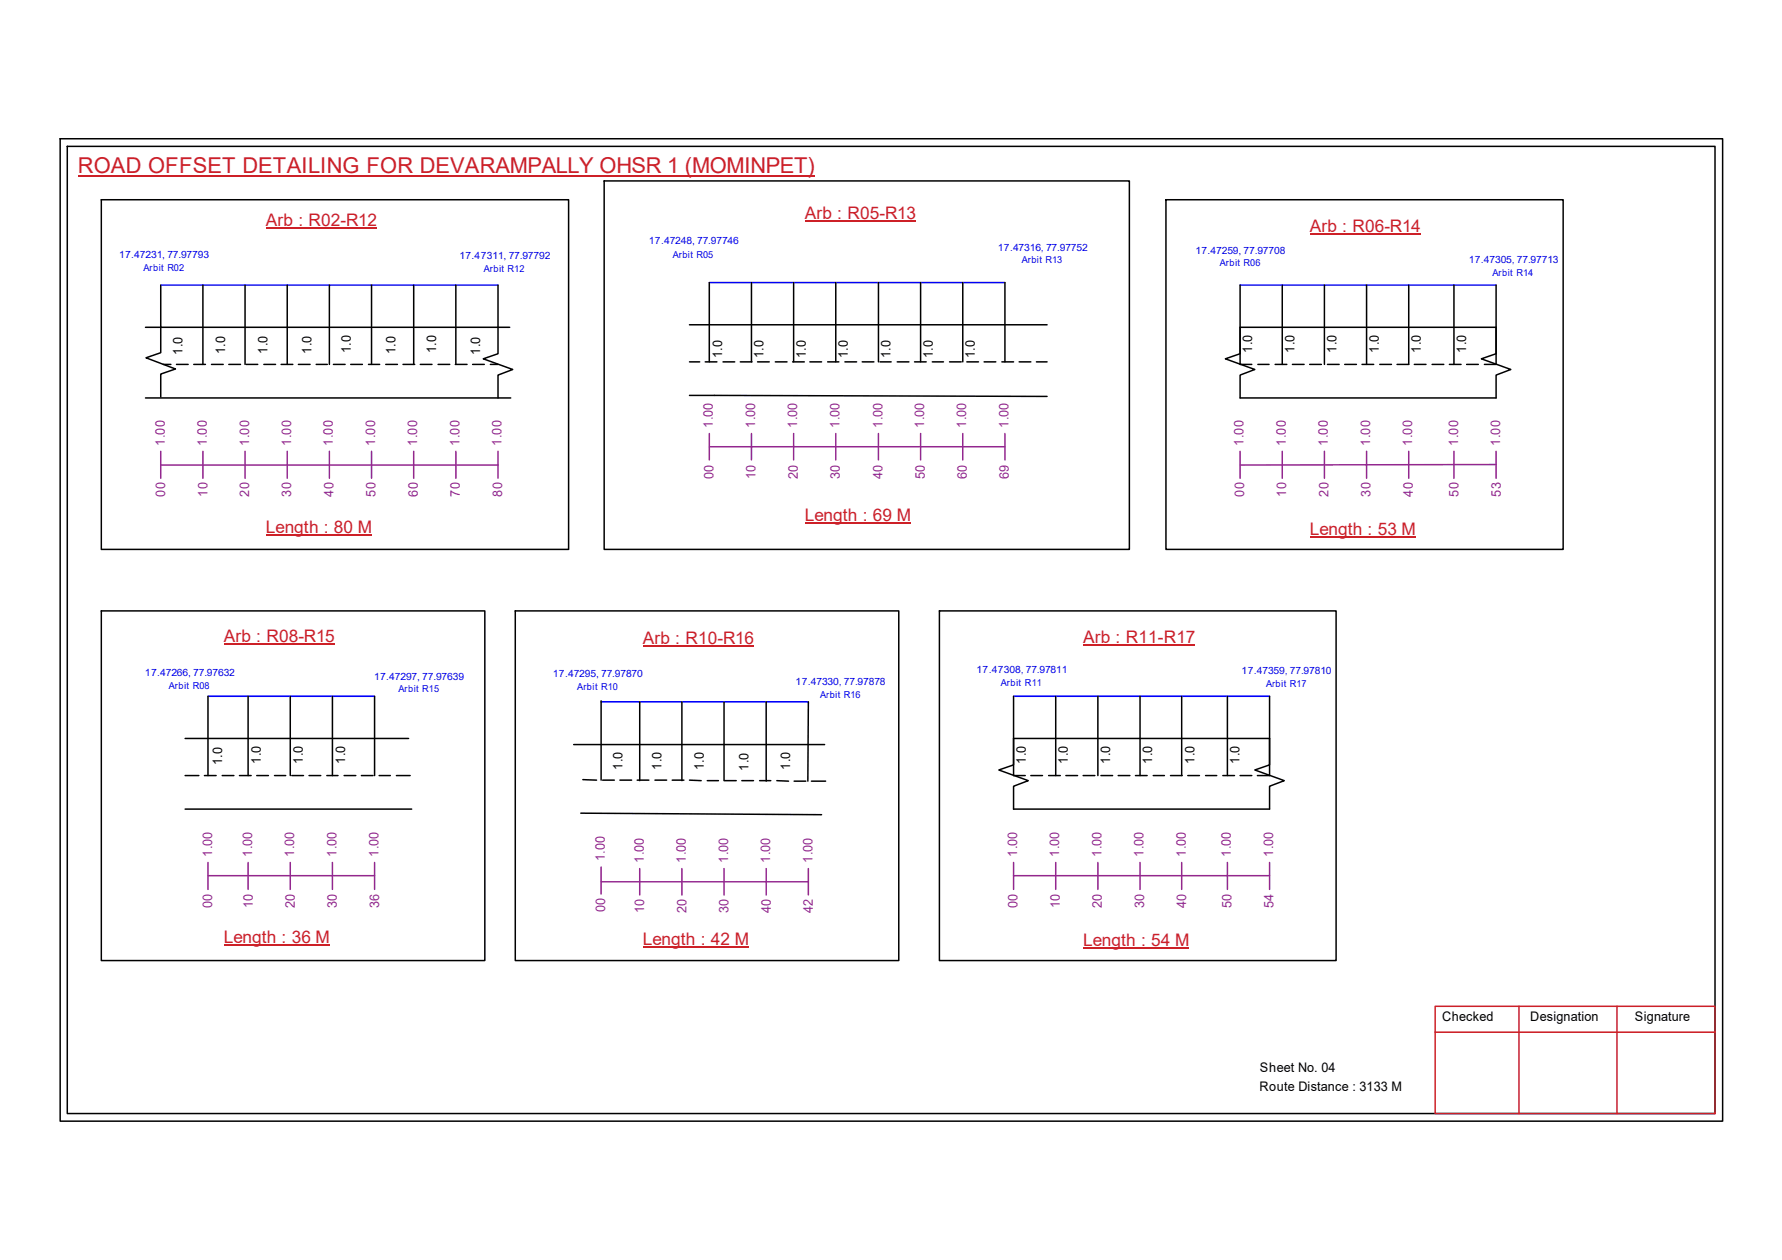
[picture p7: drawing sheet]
<svg xmlns="http://www.w3.org/2000/svg" width="297mm" height="210mm" viewBox="0 0 297 210" stroke-linecap="round" stroke-linejoin="round" font-family="sans-serif">
<g fill="none" stroke="#000" stroke-width=".25">
<path d="M10 23.1h277.1v163.7h-277.1zM11.2 24.4h274.7v161.1h-274.7zM16.9 33.3h77.9v58.2h-77.9zM100.7 30.1h87.6v61.4h-87.6zM194.3 33.3h66.3v58.2h-66.3zM24.3 54.5h60.7M26.8 54.4v4.4l-2.5 .8 4.9 1.9-2.4 .8v3.8M26.8 47.5v7M33.8 47.5v13.2M40.8 47.5v13.2M47.9 47.5v13.2M54.9 47.5v13.2"/>
<path d="M61.9 47.5v13.2M69 47.5v13.2M76 47.5v13.2M83 47.5v11.4l-2.4 .9 4.9 1.8-2.5 .9v3.8M114.9 54.1h59.6M118.2 47.1v13.2M125.3 47.1v13.2M132.3 47.1v13.2M139.3 47.1v13.2M146.4 47.1v13.2M153.5 47.1v13.2M160.5 47.1v13.2"/>
<path d="M167.5 47.1v13.2M206.7 54.5h42.7v4.4l-2.5 .9 4.9 1.8-2.4 .9v3.8h-42.7v-3.8l2.5-.9-4.9-1.8 2.4-.9zM206.7 47.5v13.2h2M213.7 47.5v13.2M220.8 47.5v13.2M227.8 47.5v13.2M234.8 47.5v13.2h-1.9M242.4 47.5v13.2M249.4 47.5v13.2h-2M24.3 66.3h60.8M27.2 60.7h1.3M29.4 60.7h2"/>
<path d="M32.3 60.7h1.9M35.3 60.7h1.9M38.1 60.7h2M41 60.7h2M44 60.7h1.9M46.9 60.7h1.9M49.7 60.7h2M52.7 60.7h1.9M55.6 60.7h1.9M58.5 60.7h1.9M61.4 60.7h1.9M64.3 60.7h1.9"/>
<path d="M67.2 60.7h1.9M70.1 60.7h1.9M73 60.7h2M75.9 60.7h1.9M78.8 60.7h1.9M81.7 60.7h1.3M114.9 65.9l59.6 .1M114.9 60.3h1.7M117.6 60.3h1.9M120.5 60.3h2M123.4 60.3h1.9M126.3 60.3h1.9"/>
<path d="M129.2 60.3h2M132.1 60.3h2M135 60.3h1.9M138 60.3h1.8M140.8 60.3h2M143.7 60.3h2M146.7 60.3h1.8M149.6 60.3h1.9M152.4 60.3h2M155.4 60.3h1.9M158.3 60.3h1.9M161.2 60.3h1.9"/>
<path d="M164 60.3h2M167 60.3h1.9M169.9 60.3h1.9M172.8 60.3h1.7M209.7 60.7h1.8M212.6 60.7h1.9M215.4 60.7h2M218.3 60.7h2M221.3 60.7h1.9M224.2 60.7h1.9M227 60.7h2M230 60.7h1.9"/>
<path d="M235.8 60.7h1.9M238.7 60.7h2M241.6 60.7h1.9M244.5 60.7h1.9M16.9 101.8h63.9v58.2h-63.9zM34.7 116v13.2M41.4 116v13.2M48.4 116v13.2M55.4 116v13.2M62.4 116v13.2M85.9 101.8h63.9v58.2h-63.9zM100.2 116.8v13.2"/>
<path d="M106.6 116.9v13.1M113.7 116.9v13.1M120.7 116.9v13.1M127.7 116.9v13.2M134.7 116.9v13.2M156.6 101.8h66.1v58.2h-66.1zM168.9 116v13.2h2M176 116v13.2M183 116v13.2M190 116v13.2M197 116v13.2M204.6 116v13.2"/>
<path d="M211.6 116v13.2h-2M30.9 123h37.2M30.9 134.8h37.7M30.9 129.2h2.2M34.1 129.2h1.9M37 129.2h2M39.9 129.2h2M42.8 129.2h1.9M45.8 129.2h1.8M48.6 129.2h2M51.5 129.2h2M54.5 129.2h1.8"/>
<path d="M57.4 129.2h1.9M60.2 129.2h2M63.2 129.2h1.9M66.1 129.2h2.3M95.6 124h41.9M96.8 135.5l40.1 .2M97.2 129.9l2.2 .1M100.5 130h1.9M103.3 130h2M106.2 130h2M109.2 130h1.9M112.1 130h1.9"/>
<path d="M114.9 130h2M117.9 130h1.9M120.8 130h1.9M123.7 130h1.9M126.6 130h1.9M129.5 130l1.9 .1M132.4 130.1h1.9M135.3 130.1h2.3M168.9 123h42.7v4.4l-2.4 .9 4.9 1.7-2.5 1v3.8h-42.7v-3.8l2.5-1-4.9-1.7 2.4-.9zM171.8 129.2h2M174.8 129.2h1.9M177.7 129.2h1.9"/>
<path d="M180.5 129.2h2M183.5 129.2h2M186.4 129.2h1.9M189.3 129.2h1.9M192.2 129.2h1.9M195.1 129.2h2M198 129.2h1.9M201 129.2h1.8M203.8 129.2h2M206.7 129.2h2"/>
</g>
<path d="M239.2 167.6h46.7v17.9h-46.7zM239.2 172h46.7M253.2 167.6v17.9M269.5 167.6v17.9" fill="none" stroke="#cc1f26" stroke-width=".25"/>
<path d="M13 29.3h122.8" fill="none" stroke="#cd2027" stroke-width=".25"/>
<path d="M26.8 47.5h56.2M118.2 47.1h49.3M206.7 47.5h42.7M34.7 116h27.7M100.2 116.9h34.5M168.9 116h42.7" fill="none" stroke="#00f" stroke-width=".25"/>
<g fill="none" stroke="#93278f" stroke-width=".25">
<path d="M26.8 77.5h56.2M26.8 75.2v4.5M33.8 75.2v4.5M40.8 75.2v4.5M47.9 75.2v4.5M54.9 75.2v4.5M61.9 75.2v4.5M69 75.2v4.5M76 75.2v4.5M83 75.2v4.5M118.2 74.4h49.3M118.2 72.2v4.4"/>
<path d="M125.3 72.2v4.4M132.3 72.2v4.4M139.3 72.2v4.4M146.4 72.2v4.4M153.5 72.2v4.4M160.5 72.2v4.4M167.5 72.2v4.4M206.7 75.2v4.5M213.7 75.2v4.5M220.8 75.2v4.5M227.8 75.2v4.5M234.8 75.2v4.5"/>
<path d="M242.4 75.2v4.5M249.4 77.4l-42.7 .1M249.4 75.2v4.5M34.7 145.9h27.7M34.7 143.7v4.5M41.4 143.7v4.5M48.4 143.7v4.5M55.4 143.7v4.5M62.4 143.7v4.5M100.2 146.9h34.5M100.2 144.4v4.5M106.6 144.7v4.4"/>
<path d="M113.7 144.7v4.4M120.7 144.7v4.4M127.7 144.7v4.4M134.7 144.7v4.4M168.9 145.9h42.7M168.9 143.7v4.5M176 143.7v4.5M183 143.7v4.5M190 143.7v4.5M197 143.7v4.5M204.6 143.7v4.5M211.6 143.7v4.5"/>
</g>
<path d="M44.3 37.9h18.5M134.2 36.8h18.4M218.3 39h18.5M44.3 89.1h17.6M134.2 87.2h17.6M218.3 89.4h17.6M37.3 107.4h18.4M107.1 107.7h18.5M180.5 107.5h18.7M37.3 157.5h17.6M107.1 157.8h17.7M180.5 157.9h17.7" fill="none" stroke="#cd2027" stroke-width=".17"/>
<text font-size="3.6" fill="#cd2027" x="13" y="28.9">ROAD OFFSET DETAILING FOR DEVARAMPALLY OHSR 1 (MOMINPET)</text>
<g font-size="2.9" fill="#cd2027">
<text x="44.3" y="37.6">Arb : R02-R12</text>
<text x="134.1" y="36.5">Arb : R05-R13</text>
<text x="218.3" y="38.7">Arb : R06-R14</text>
<text x="44.3" y="88.7">Length : 80 M</text>
<text x="134.2" y="86.9">Length : 69 M</text>
<text x="218.3" y="89.1">Length : 53 M</text>
<text x="37.3" y="107">Arb : R08-R15</text>
<text x="107.1" y="107.4">Arb : R10-R16</text>
<text x="180.5" y="107.2">Arb : R11-R17</text>
<text x="37.3" y="157.1">Length : 36 M</text>
<text x="107.1" y="157.5">Length : 42 M</text>
<text x="180.5" y="157.6">Length : 54 M</text>
</g>
<g font-size="2.2">
<text x="30.4" y="59.1" transform="rotate(-90 30.4 59.1)">1.0</text>
<text x="37.5" y="59" transform="rotate(-90 37.5 59)">1.0</text>
<text x="44.6" y="58.9" transform="rotate(-90 44.6 58.9)">1.0</text>
<text x="51.9" y="58.9" transform="rotate(-90 51.9 58.9)">1.0</text>
<text x="58.5" y="58.8" transform="rotate(-90 58.5 58.8)">1.0</text>
<text x="65.9" y="59" transform="rotate(-90 65.9 59)">1.0</text>
<text x="72.7" y="58.8" transform="rotate(-90 72.7 58.8)">1.0</text>
<text x="80" y="59.1" transform="rotate(-90 80 59.1)">1.0</text>
<text x="120.4" y="59.7" transform="rotate(-90 120.4 59.7)">1.0</text>
<text x="127.3" y="59.7" transform="rotate(-90 127.3 59.7)">1.0</text>
<text x="134.3" y="59.7" transform="rotate(-90 134.3 59.7)">1.0</text>
<text x="141.3" y="59.7" transform="rotate(-90 141.3 59.7)">1.0</text>
<text x="148.5" y="59.7" transform="rotate(-90 148.5 59.7)">1.0</text>
<text x="155.5" y="59.7" transform="rotate(-90 155.5 59.7)">1.0</text>
<text x="162.5" y="59.7" transform="rotate(-90 162.5 59.7)">1.0</text>
<text x="208.7" y="58.8" transform="rotate(-90 208.7 58.8)">1.0</text>
<text x="215.8" y="58.8" transform="rotate(-90 215.8 58.8)">1.0</text>
<text x="222.8" y="58.8" transform="rotate(-90 222.8 58.8)">1.0</text>
<text x="229.8" y="58.8" transform="rotate(-90 229.8 58.8)">1.0</text>
<text x="236.9" y="58.8" transform="rotate(-90 236.9 58.8)">1.0</text>
<text x="244.4" y="58.8" transform="rotate(-90 244.4 58.8)">1.0</text>
<text x="37" y="127.5" transform="rotate(-90 37 127.5)">1.0</text>
<text x="43.5" y="127.3" transform="rotate(-90 43.5 127.3)">1.0</text>
<text x="50.5" y="127.3" transform="rotate(-90 50.5 127.3)">1.0</text>
<text x="57.5" y="127.3" transform="rotate(-90 57.5 127.3)">1.0</text>
<text x="103.8" y="128.3" transform="rotate(-90 103.8 128.3)">1.0</text>
<text x="110.3" y="128.3" transform="rotate(-90 110.3 128.3)">1.0</text>
<text x="117.3" y="128.4" transform="rotate(-90 117.3 128.4)">1.0</text>
<text x="124.8" y="128.4" transform="rotate(-90 124.8 128.4)">1.0</text>
<text x="131.7" y="128.3" transform="rotate(-90 131.7 128.3)">1.0</text>
<text x="171" y="127.3" transform="rotate(-90 171 127.3)">1.0</text>
<text x="178" y="127.3" transform="rotate(-90 178 127.3)">1.0</text>
<text x="185" y="127.3" transform="rotate(-90 185 127.3)">1.0</text>
<text x="192.1" y="127.3" transform="rotate(-90 192.1 127.3)">1.0</text>
<text x="199.1" y="127.3" transform="rotate(-90 199.1 127.3)">1.0</text>
<text x="206.6" y="127.3" transform="rotate(-90 206.6 127.3)">1.0</text>
<text x="240.4" y="170.1">Checked</text>
<text x="255.1" y="170.1">Designation</text>
<text x="272.5" y="170.1">Signature</text>
<text x="210" y="178.6">Sheet No. 04</text>
<text x="209.9" y="181.7">Route Distance : 3133 M</text>
</g>
<g font-size="2.2" fill="#93278f">
<text x="118.8" y="71.3" transform="rotate(-90 118.8 71.3)">1.00</text>
<text x="125.9" y="71.3" transform="rotate(-90 125.9 71.3)">1.00</text>
<text x="132.9" y="71.3" transform="rotate(-90 132.9 71.3)">1.00</text>
<text x="139.9" y="71.3" transform="rotate(-90 139.9 71.3)">1.00</text>
<text x="147.1" y="71.3" transform="rotate(-90 147.1 71.3)">1.00</text>
<text x="154" y="71.3" transform="rotate(-90 154 71.3)">1.00</text>
<text x="161.1" y="71.3" transform="rotate(-90 161.1 71.3)">1.00</text>
<text x="168.1" y="71.3" transform="rotate(-90 168.1 71.3)">1.00</text>
<text x="27.5" y="74.3" transform="rotate(-90 27.5 74.3)">1.00</text>
<text x="34.5" y="74.3" transform="rotate(-90 34.5 74.3)">1.00</text>
<text x="41.5" y="74.3" transform="rotate(-90 41.5 74.3)">1.00</text>
<text x="48.6" y="74.3" transform="rotate(-90 48.6 74.3)">1.00</text>
<text x="55.5" y="74.3" transform="rotate(-90 55.5 74.3)">1.00</text>
<text x="62.5" y="74.3" transform="rotate(-90 62.5 74.3)">1.00</text>
<text x="69.6" y="74.3" transform="rotate(-90 69.6 74.3)">1.00</text>
<text x="76.6" y="74.3" transform="rotate(-90 76.6 74.3)">1.00</text>
<text x="83.6" y="74.3" transform="rotate(-90 83.6 74.3)">1.00</text>
<text x="207.3" y="74.3" transform="rotate(-90 207.3 74.3)">1.00</text>
<text x="214.3" y="74.3" transform="rotate(-90 214.3 74.3)">1.00</text>
<text x="221.4" y="74.3" transform="rotate(-90 221.4 74.3)">1.00</text>
<text x="228.4" y="74.3" transform="rotate(-90 228.4 74.3)">1.00</text>
<text x="235.4" y="74.3" transform="rotate(-90 235.4 74.3)">1.00</text>
<text x="243" y="74.3" transform="rotate(-90 243 74.3)">1.00</text>
<text x="250.1" y="74.3" transform="rotate(-90 250.1 74.3)">1.00</text>
<text x="27.6" y="82.7" transform="rotate(-90 27.6 82.7)">00</text>
<text x="34.6" y="82.7" transform="rotate(-90 34.6 82.7)">10</text>
<text x="41.5" y="82.7" transform="rotate(-90 41.5 82.7)">20</text>
<text x="48.6" y="82.7" transform="rotate(-90 48.6 82.7)">30</text>
<text x="55.6" y="82.7" transform="rotate(-90 55.6 82.7)">40</text>
<text x="62.6" y="82.7" transform="rotate(-90 62.6 82.7)">50</text>
<text x="69.6" y="82.7" transform="rotate(-90 69.6 82.7)">60</text>
<text x="76.7" y="82.7" transform="rotate(-90 76.7 82.7)">70</text>
<text x="83.7" y="82.7" transform="rotate(-90 83.7 82.7)">80</text>
<text x="118.9" y="79.8" transform="rotate(-90 118.9 79.8)">00</text>
<text x="125.9" y="79.8" transform="rotate(-90 125.9 79.8)">10</text>
<text x="133" y="79.8" transform="rotate(-90 133 79.8)">20</text>
<text x="140" y="79.8" transform="rotate(-90 140 79.8)">30</text>
<text x="147.1" y="79.8" transform="rotate(-90 147.1 79.8)">40</text>
<text x="154.1" y="79.8" transform="rotate(-90 154.1 79.8)">50</text>
<text x="161.2" y="79.8" transform="rotate(-90 161.2 79.8)">60</text>
<text x="168.2" y="79.8" transform="rotate(-90 168.2 79.8)">69</text>
<text x="207.4" y="82.7" transform="rotate(-90 207.4 82.7)">00</text>
<text x="214.4" y="82.7" transform="rotate(-90 214.4 82.7)">10</text>
<text x="221.4" y="82.7" transform="rotate(-90 221.4 82.7)">20</text>
<text x="228.5" y="82.7" transform="rotate(-90 228.5 82.7)">30</text>
<text x="235.5" y="82.7" transform="rotate(-90 235.5 82.7)">40</text>
<text x="243.1" y="82.7" transform="rotate(-90 243.1 82.7)">50</text>
<text x="250.1" y="82.7" transform="rotate(-90 250.1 82.7)">53</text>
<text x="35.3" y="142.7" transform="rotate(-90 35.3 142.7)">1.00</text>
<text x="42" y="142.7" transform="rotate(-90 42 142.7)">1.00</text>
<text x="49.1" y="142.7" transform="rotate(-90 49.1 142.7)">1.00</text>
<text x="56.1" y="142.7" transform="rotate(-90 56.1 142.7)">1.00</text>
<text x="63.1" y="142.7" transform="rotate(-90 63.1 142.7)">1.00</text>
<text x="100.8" y="143.5" transform="rotate(-90 100.8 143.5)">1.00</text>
<text x="107.3" y="143.8" transform="rotate(-90 107.3 143.8)">1.00</text>
<text x="114.3" y="143.8" transform="rotate(-90 114.3 143.8)">1.00</text>
<text x="121.4" y="143.8" transform="rotate(-90 121.4 143.8)">1.00</text>
<text x="128.4" y="143.8" transform="rotate(-90 128.4 143.8)">1.00</text>
<text x="135.4" y="143.8" transform="rotate(-90 135.4 143.8)">1.00</text>
<text x="169.5" y="142.7" transform="rotate(-90 169.5 142.7)">1.00</text>
<text x="176.6" y="142.7" transform="rotate(-90 176.6 142.7)">1.00</text>
<text x="183.6" y="142.7" transform="rotate(-90 183.6 142.7)">1.00</text>
<text x="190.6" y="142.7" transform="rotate(-90 190.6 142.7)">1.00</text>
<text x="197.7" y="142.7" transform="rotate(-90 197.7 142.7)">1.00</text>
<text x="205.2" y="142.7" transform="rotate(-90 205.2 142.7)">1.00</text>
<text x="212.2" y="142.7" transform="rotate(-90 212.2 142.7)">1.00</text>
<text x="35.3" y="151.2" transform="rotate(-90 35.3 151.2)">00</text>
<text x="42.1" y="151.2" transform="rotate(-90 42.1 151.2)">10</text>
<text x="49.1" y="151.2" transform="rotate(-90 49.1 151.2)">20</text>
<text x="56.2" y="151.2" transform="rotate(-90 56.2 151.2)">30</text>
<text x="63.2" y="151.2" transform="rotate(-90 63.2 151.2)">36</text>
<text x="100.9" y="152" transform="rotate(-90 100.9 152)">00</text>
<text x="107.4" y="152.1" transform="rotate(-90 107.4 152.1)">10</text>
<text x="114.4" y="152.1" transform="rotate(-90 114.4 152.1)">20</text>
<text x="121.5" y="152.1" transform="rotate(-90 121.5 152.1)">30</text>
<text x="128.5" y="152.1" transform="rotate(-90 128.5 152.1)">40</text>
<text x="135.5" y="152.1" transform="rotate(-90 135.5 152.1)">42</text>
<text x="169.6" y="151.2" transform="rotate(-90 169.6 151.2)">00</text>
<text x="176.7" y="151.2" transform="rotate(-90 176.7 151.2)">10</text>
<text x="183.7" y="151.2" transform="rotate(-90 183.7 151.2)">20</text>
<text x="190.7" y="151.2" transform="rotate(-90 190.7 151.2)">30</text>
<text x="197.7" y="151.2" transform="rotate(-90 197.7 151.2)">40</text>
<text x="205.3" y="151.2" transform="rotate(-90 205.3 151.2)">50</text>
<text x="212.3" y="151.2" transform="rotate(-90 212.3 151.2)">54</text>
</g>
<g font-size="1.7" fill="#00f">
<text x="108.2" y="40.7">17.47248, 77.97746</text>
<text x="166.3" y="41.7">17.47316, 77.97752</text>
<text x="19.9" y="42.9">17.47231, 77.97793</text>
<text x="76.6" y="43.2">17.47311, 77.97792</text>
<text x="199.3" y="42.2">17.47259, 77.97708</text>
<text x="244.8" y="43.9">17.47305, 77.97713</text>
<text x="24.2" y="112.7">17.47266, 77.97632</text>
<text x="62.4" y="113.2">17.47297, 77.97639</text>
<text x="92.2" y="112.9">17.47295, 77.97870</text>
<text x="162.8" y="112.1">17.47308, 77.97811</text>
<text x="207" y="112.4">17.47359, 77.97810</text>
<text x="132.6" y="114.1">17.47330, 77.97878</text>
</g>
<g font-size="1.6" fill="#00f">
<text x="23.9" y="45.1">Arbit R02</text>
<text x="80.6" y="45.3">Arbit R12</text>
<text x="112.1" y="42.9">Arbit R05</text>
<text x="170.3" y="43.9">Arbit R13</text>
<text x="203.3" y="44.4">Arbit R06</text>
<text x="248.8" y="46">Arbit R14</text>
<text x="28.1" y="114.8">Arbit R08</text>
<text x="66.4" y="115.3">Arbit R15</text>
<text x="96.2" y="115">Arbit R10</text>
<text x="136.7" y="116.2">Arbit R16</text>
<text x="166.8" y="114.3">Arbit R11</text>
<text x="211" y="114.5">Arbit R17</text>
</g>
</svg>
